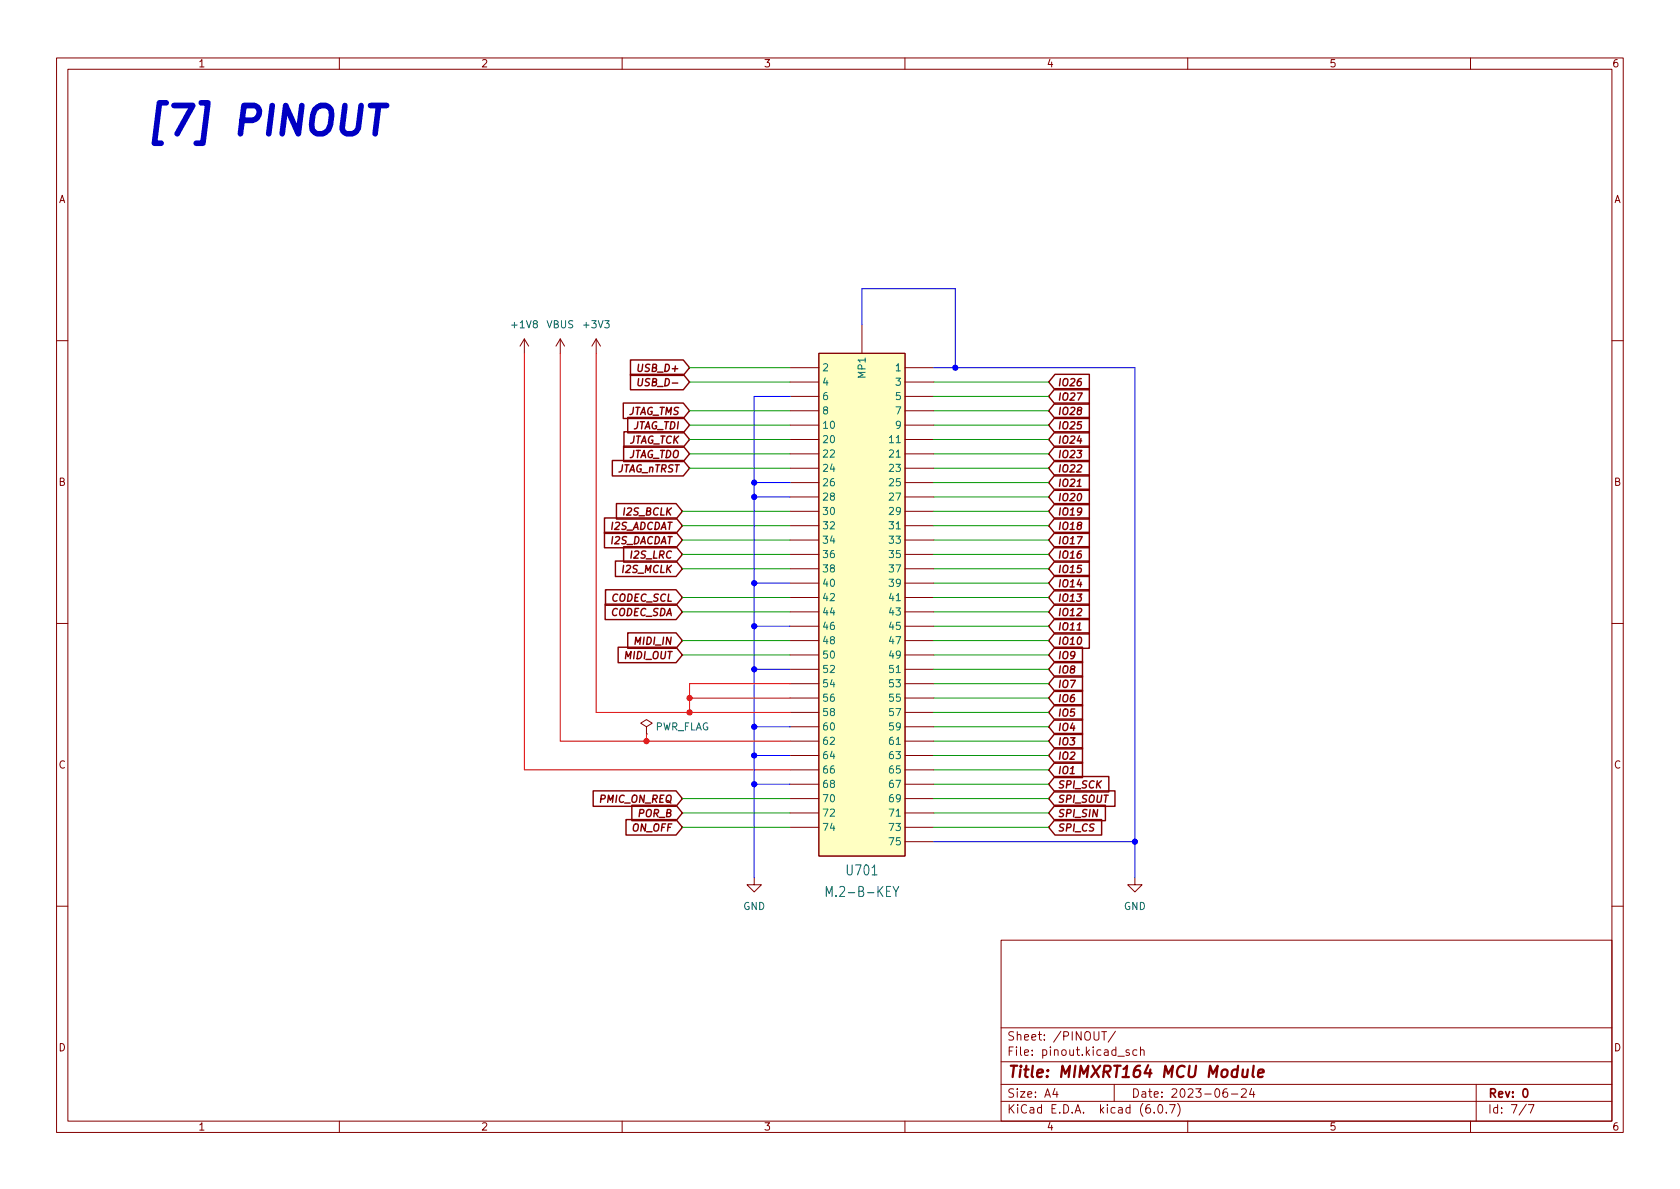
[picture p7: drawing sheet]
<svg xmlns="http://www.w3.org/2000/svg" width="297mm" height="210mm" viewBox="0 0 297 210" stroke-linecap="round" stroke-linejoin="round" font-family="sans-serif">
<g fill="none" stroke="#840000" stroke-width=".18">
<path d="M10 10.2h277v190.1h-277zM12 12.2h273v186.1h-273zM60 10.2v2M110 10.2v2M160 10.2v2M210 10.2v2M260 10.2v2M92.7 59.9l-.8 1.3M92.7 59.9v2.6M92.7 59.9l.8 1.3M99.1 59.9l-.8 1.3M99.1 59.9v2.6"/>
<path d="M99.1 59.9l.7 1.3M105.4 59.9l-.8 1.3M105.4 59.9v2.6M105.4 59.9l.8 1.3M152.4 57.4v5.1M10 60.2h2M139.7 65h5.1M139.7 75.2h5.1M139.7 77.7h5.1M139.7 67.6h5.1M139.7 70.1h5.1M139.7 72.6h5.1"/>
<path d="M144.8 62.5h15.2v88.9h-15.2zM160 65h5.1M160 75.2h5.1M160 77.7h5.1M160 67.6h5.1M160 70.1h5.1M160 72.6h5.1M285 60.2h2M139.7 80.3h5.1M139.7 82.8h5.1M139.7 85.3h5.1M139.7 87.9h5.1"/>
<path d="M139.7 90.4h5.1M139.7 93h5.1M139.7 95.5h5.1M139.7 98h5.1M160 80.3h5.1M160 82.8h5.1M160 85.3h5.1M160 87.9h5.1M160 90.4h5.1M160 93h5.1M160 95.5h5.1M160 98h5.1"/>
<path d="M10 110.2h2M139.7 100.6h5.1M139.7 103.1h5.1M139.7 105.7h5.1M139.7 108.2h5.1M139.7 110.7h5.1M139.7 113.3h5.1M139.7 115.8h5.1M139.7 118.4h5.1M160 100.6h5.1M160 103.1h5.1M160 105.7h5.1"/>
<path d="M160 108.2h5.1M160 110.7h5.1M160 113.3h5.1M160 115.8h5.1M160 118.4h5.1M285 110.2h2M114.3 128.5l1-.6-1-.7-1 .7 1 .6v1.3M114.3 129.8h.1M139.7 120.9h5.1M139.7 123.4h5.1M139.7 126h5.1M139.7 128.5h5.1"/>
<path d="M139.7 131.1h5.1M139.7 133.6h5.1M139.7 136.1h5.1M139.7 138.7h5.1M160 120.9h5.1M160 123.4h5.1M160 126h5.1M160 128.5h5.1M160 131.1h5.1M160 133.6h5.1M160 136.1h5.1M160 138.7h5.1"/>
<path d="M133.3 155.2v1.3h1.3l-1.3 1.2-1.2-1.2h1.2M139.7 141.2h5.1M139.7 143.8h5.1M139.7 146.3h5.1M160 141.2h5.1M160 143.8h5.1M160 146.3h5.1M160 148.8h5.1M200.7 155.2v1.3h1.2l-1.2 1.2-1.3-1.2h1.3M10 160.2h2M177 166.3h108v32h-108zM285 160.2h2"/>
<path d="M60 198.3v2M110 198.3v2M160 198.3v2M177 194.8h108M177 191.8h108M177 187.8h108M177 181.8h108M186.5 192.5l-.4 1h1M186.9 193v1M194.8 182.4h.8M195.2 182.4v1.5M197 191.8v3"/>
<path d="M197.2 182.4l-1.3 1.9M197.6 186.8h1.2M199.6 185.7l-.3-.1-.2 .2v.3l.5 .1v.4h-.5M201 185.7l-.4-.1-.3 .3v.4l.1 .3h.6M201.6 185.8l.3-.2 .3 .1 .1 .9M201.6 185.1v1.5M204.1 196.7v.1M204.9 195.4l.2-.1a.81 .81 0 0 1 .6 .7 .81 .81 0 0 1-.3 .8h-.2a.81 .81 0 0 1-.6-.6 .81 .81 0 0 1 .3-.8zM206.2 196.7v.1M206.8 195.3h1l-.7 1.5M208.2 195.1a1.72 1.72 0 0 1 0 2.3M210 198.3v2"/>
<path d="M216.9 192.5a.59 .59 0 0 0-.7 .7v.5l.2 .3h.4l.2-.1 .1-.5-.2-.2-.4-.1-.3 .3M217.7 193.5h1.2M219.5 192.7l.6-.2 .2 .2 .1 .3-1 1h1M221.3 192.5l-.4 1h1M221.6 193v1M260 198.3v2M261 191.8v6.5M269.9 195.3l-1.3 1.9M270.2 195.3h1l-.6 1.5"/>
</g>
<path d="M269.4 192.7l.2-.2a.8 .8 0 0 1 .5 .8 .8 .8 0 0 1-.5 .7l-.2-.1-.1-.4z" fill="none" stroke="#840000" stroke-width=".3"/>
<path d="M219.8 189.1l-.1 1.3a.57 .57 0 0 0 .8-.1M220.6 189.1l-.1 1.4M221.7 188.5l-.2 1.7 .2 .3M222.5 189.8l.9-.2v-.4l-.6-.1-.3 .3v1l.2 .1 .5-.1" fill="none" stroke="#840000" stroke-width=".4"/>
<path d="M144.8 62.5h15.2v88.9h-15.2z" fill="#ffffc2" stroke="#ffffc2" stroke-width=".18"/>
<path d="M146.1 158.5v-1.7l.5 1.2 .5-1.2v1.7M157.9 156.8l.5 .9 .5-.9M158.4 157.7v.8" fill="none" stroke="#006464" stroke-width=".18"/>
<g fill="none" stroke="#840000" stroke-width=".25">
<path d="M110.2 71.3h10.6l1.1 1.3-1.1 1.4h-10.6zM110.3 78.9h10.5l1.1 1.4-1.1 1.3h-10.5zM110.3 76.4h10.5l1.1 1.3-1.1 1.4h-10.5zM111 73.8h9.8l1.1 1.4-1.1 1.3h-9.8zM111.5 63.7h9.3l1.1 1.3-1.1 1.4h-9.3zM111.5 66.2h9.3l1.1 1.4-1.1 1.3h-9.3zM112.9 64.4l-.1 1 .2 .3 .4-.1 .1-.2 .1-1M112.9 67l-.1 1 .2 .2h.4l.1-.2 .1-1M186.5 78.9h6.1v2.7h-6.1l-1.1-1.3zM186.5 76.4h6.1v2.7h-6.1l-1.1-1.4zM186.5 66.2h6.1v2.7h-6.1l-1.1-1.3zM186.5 71.3h6.1v2.7h-6.1l-1.1-1.4z"/>
<path d="M186.5 68.7h6.1v2.8h-6.1l-1.1-1.4zM186.5 73.8h6.1v2.7h-6.1l-1.1-1.3zM106.9 94.1h12.6l1.1 1.4-1.1 1.4h-12.6zM106.9 91.6h12.6l1.1 1.4-1.1 1.3h-12.6zM108.3 81.4h12.5l1.1 1.4-1.1 1.4h-12.5zM108.8 99.2h10.7l1.1 1.4-1.1 1.3h-10.7zM109 89.1h10.5l1.1 1.3-1.1 1.4h-10.5zM110.3 96.7h9.2l1.1 1.3-1.1 1.4h-9.2zM186.5 94.1h6.1v2.8h-6.1l-1.1-1.4zM186.5 99.2h6.1v2.7h-6.1l-1.1-1.3zM186.5 96.7h6.1v2.7h-6.1l-1.1-1.4zM186.5 81.4h6.1v2.8h-6.1l-1.1-1.4z"/>
<path d="M186.5 89.1h6.1v2.7h-6.1l-1.1-1.4zM186.5 91.6h6.1v2.7h-6.1l-1.1-1.3zM186.5 84h6.1v2.7h-6.1l-1.1-1.4zM186.5 86.5h6.1v2.7h-6.1l-1.1-1.3zM107 106.8h12.5l1.1 1.4-1.1 1.4h-12.5zM107.1 104.3h12.4l1.1 1.4-1.1 1.3h-12.4zM109.3 114.5h10.2l1.1 1.3-1.1 1.4h-10.2zM111 111.9h8.5l1.1 1.4-1.1 1.3h-8.5zM186.5 119.5h4.9v2.8h-4.9l-1.1-1.4zM186.5 117h4.9v2.7h-4.9l-1.1-1.3zM186.5 106.8h6.1v2.8h-6.1l-1.1-1.4zM186.5 104.3h6.1v2.7h-6.1l-1.1-1.3z"/>
<path d="M186.5 101.8h6.1v2.7h-6.1l-1.1-1.4zM186.5 109.4h6.1v2.7h-6.1l-1.1-1.4zM186.5 111.9h6.1v2.7h-6.1l-1.1-1.3zM186.5 114.5h4.9v2.7h-4.9l-1.1-1.4zM104.9 139.9h14.6l1.1 1.3-1.1 1.4h-14.6zM186.5 124.6h4.9v2.7h-4.9l-1.1-1.3zM186.5 129.7h4.9v2.7h-4.9l-1.1-1.3zM186.5 127.2h4.9v2.7h-4.9l-1.1-1.4zM186.5 134.8h4.9v2.7h-4.9l-1.1-1.4zM186.5 139.9h10.6v2.7h-10.6l-1.1-1.4zM186.5 132.2h4.9v2.8h-4.9l-1.1-1.4zM186.5 137.3h9.5v2.7h-9.5l-1.1-1.3z"/>
<path d="M186.5 122.1h4.9v2.7h-4.9l-1.1-1.4zM110.7 144.9h8.8l1.1 1.4-1.1 1.4h-8.8zM111.7 142.4h7.8l1.1 1.4-1.1 1.3h-7.8zM186.5 142.4h8.9v2.7h-8.9l-1.1-1.3zM186.5 144.9h8.3v2.8h-8.3l-1.1-1.4z"/>
</g>
<path d="M65.5 18.7h2.9M66.9 18.7l-.6 5" fill="none" stroke="#0000c2" stroke-width="1"/>
<g fill="none" stroke="#009600" stroke-width=".18">
<path d="M121.9 77.7h17.8M121.9 72.6h17.8M121.9 75.2h17.8M121.9 65h17.8M121.9 67.6h17.8M165.1 77.7h20.3M165.1 72.6h20.3M165.1 75.2h20.3M165.1 67.6h20.3M165.1 70.1h20.3M120.6 90.4h19.1M120.6 93h19.1"/>
<path d="M120.6 95.5h19.1M120.6 98h19.1M121.9 80.3h17.8M121.9 82.8h17.8M165.1 90.4h20.3M165.1 93h20.3M165.1 95.5h20.3M165.1 80.3h20.3M165.1 82.8h20.3M165.1 98h20.3M165.1 85.3h20.3M165.1 87.9h20.3"/>
<path d="M120.6 100.6h19.1M120.6 113.3h19.1M120.6 115.8h19.1M120.6 105.7h19.1M120.6 108.2h19.1M165.1 100.6h20.3M165.1 113.3h20.3M165.1 115.8h20.3M165.1 105.7h20.3M165.1 108.2h20.3M165.1 103.1h20.3M165.1 110.7h20.3"/>
<path d="M165.1 118.4h20.3M165.1 123.4h20.3M165.1 126h20.3M165.1 131.1h20.3M165.1 133.6h20.3M165.1 138.7h20.3M165.1 136.1h20.3M165.1 128.5h20.3M165.1 120.9h20.3M120.6 141.2h19.1M120.6 143.8h19.1M120.6 146.3h19.1"/>
<path d="M165.1 141.2h20.3M165.1 143.8h20.3M165.1 146.3h20.3"/>
</g>
<path d="M152.4 57.4v-6.4h16.5v14M139.7 70.1h-6.4v85.1M165.1 65h35.6v90.2M133.3 85.3h6.4M133.3 87.9h6.4M133.3 110.7h6.4M133.3 118.4h6.4M133.3 103.1h6.4M133.3 133.6h6.4M133.3 138.7h6.4M133.3 128.5h6.4M165.1 148.8h35.6" fill="none" stroke="#00f" stroke-width=".18"/>
<path d="M92.7 62.5v73.6h47M99.1 62.5v68.6h40.6M105.4 62.5v63.5h34.3M114.3 129.8v1.3M121.9 123.4h17.8M139.7 120.9h-17.8v5.1" fill="none" stroke="#f00" stroke-width=".18"/>
<g fill="#f00" stroke="#f00" stroke-width=".18">
<circle cx="114.3" cy="131.1" r=".46"/>
<circle cx="121.9" cy="126" r=".46"/>
<circle cx="121.9" cy="123.4" r=".46"/>
</g>
<g fill="#00f" stroke="#00f" stroke-width=".18">
<circle cx="133.3" cy="118.4" r=".46"/>
<circle cx="133.3" cy="87.9" r=".46"/>
<circle cx="133.3" cy="103.1" r=".46"/>
<circle cx="168.9" cy="65" r=".46"/>
<circle cx="133.3" cy="133.6" r=".46"/>
<circle cx="133.3" cy="128.5" r=".46"/>
<circle cx="133.3" cy="138.7" r=".46"/>
<circle cx="200.7" cy="148.8" r=".46"/>
<circle cx="133.3" cy="85.3" r=".46"/>
<circle cx="133.3" cy="110.7" r=".46"/>
</g>
<text font-size="7" fill="#0000c2" x="25.4" y="23.9">[7] PINOUT</text>
<text font-size="2.8" fill="#840000" x="178" y="190.6">Title: MIMXRT164 MCU Module</text>
<g font-size="2.5" fill="#006464">
<text x="149.9" y="154.8">U701</text>
<text x="147" y="158.6">M.2-B-KEY</text>
</g>
<g font-size="2.1" fill="#840000">
<text x="178" y="184">Sheet: /PINOUT/</text>
<text x="178" y="186.7">File: pinout.kicad_sch</text>
<text x="178" y="196.9">KiCad E.D.A. kicad (6.0.7)</text>
<text x="178" y="194.1">Size: A4</text>
<text x="200" y="194.1">Date: 2023-06-24</text>
<text x="263" y="194.1">Rev: 0</text>
<text x="263" y="196.9">Id: 7/7</text>
</g>
<g font-size="1.8" fill="#840000">
<text x="35" y="11.9">1</text>
<text x="85" y="11.9">2</text>
<text x="135" y="11.9">3</text>
<text x="185" y="11.9">4</text>
<text x="235" y="11.9">5</text>
<text x="285" y="11.9">6</text>
<text x="10.3" y="35.9">A</text>
<text x="285.3" y="35.9">A</text>
<text x="113.5" y="65.7">USB_D+</text>
<text x="113.9" y="68.3">USB_D-</text>
<text x="186.8" y="68.3">IO26</text>
<text x="186.8" y="70.8">IO27</text>
<text x="111.1" y="73.4">JTAG_TMS</text>
<text x="111.9" y="75.9">JTAG_TDI</text>
<text x="186.8" y="73.4">IO28</text>
<text x="186.8" y="75.9">IO25</text>
<text x="109.1" y="83.5">JTAG_nTRST</text>
<text x="111.1" y="81">JTAG_TDO</text>
<text x="111.2" y="78.4">JTAG_TCK</text>
<text x="186.8" y="81">IO23</text>
<text x="186.8" y="78.4">IO24</text>
<text x="186.8" y="83.5">IO22</text>
<text x="10.3" y="85.9">B</text>
<text x="186.8" y="86.1">IO21</text>
<text x="186.8" y="88.6">IO20</text>
<text x="285.3" y="85.9">B</text>
<text x="108.1" y="93.7">I2S_ADCDAT</text>
<text x="110.7" y="91.1">I2S_BCLK</text>
<text x="186.8" y="91.1">IO19</text>
<text x="186.8" y="93.7">IO18</text>
<text x="108.1" y="96.2">I2S_DACDAT</text>
<text x="110.5" y="101.3">I2S_MCLK</text>
<text x="111.9" y="98.8">I2S_LRC</text>
<text x="186.8" y="96.2">IO17</text>
<text x="186.8" y="101.3">IO15</text>
<text x="186.8" y="98.8">IO16</text>
<text x="108.3" y="106.4">CODEC_SCL</text>
<text x="186.8" y="106.4">IO13</text>
<text x="186.8" y="103.8">IO14</text>
<text x="108.1" y="108.9">CODEC_SDA</text>
<text x="186.8" y="108.9">IO12</text>
<text x="186.8" y="111.5">IO11</text>
<text x="110.8" y="116.5">MIDI_OUT</text>
<text x="112.7" y="114">MIDI_IN</text>
<text x="186.8" y="119.1">IO8</text>
<text x="186.8" y="114">IO10</text>
<text x="186.8" y="116.5">IO9</text>
<text x="186.8" y="121.6">IO7</text>
<text x="186.8" y="124.2">IO6</text>
<text x="186.8" y="126.7">IO5</text>
<text x="186.8" y="131.8">IO3</text>
<text x="186.8" y="129.2">IO4</text>
<text x="10.3" y="135.9">C</text>
<text x="186.8" y="136.9">IO1</text>
<text x="186.8" y="134.3">IO2</text>
<text x="285.3" y="135.9">C</text>
<text x="106.3" y="141.9">PMIC_ON_REQ</text>
<text x="186.8" y="141.9">SPI_SOUT</text>
<text x="186.8" y="139.4">SPI_SCK</text>
<text x="112" y="147">ON_OFF</text>
<text x="113.1" y="144.5">POR_B</text>
<text x="186.8" y="144.5">SPI_SIN</text>
<text x="186.8" y="147">SPI_CS</text>
<text x="10.3" y="185.9">D</text>
<text x="285.3" y="185.9">D</text>
<text x="35" y="199.9">1</text>
<text x="85" y="199.9">2</text>
<text x="135" y="199.9">3</text>
<text x="185" y="199.9">4</text>
<text x="235" y="199.9">5</text>
<text x="285" y="199.9">6</text>
</g>
<g font-size="1.8" fill="#006464">
<text x="90.6" y="58">+1V8</text>
<text x="96.6" y="58">VBUS</text>
<text x="103.3" y="58">+3V3</text>
<text x="145.3" y="65.7">2</text>
<text x="158.5" y="65.7">1</text>
<text x="145.3" y="68.2">4</text>
<text x="145.3" y="70.7">6</text>
<text x="153" y="66.6" transform="rotate(-90 153 66.6)">MP1</text>
<text x="158.5" y="68.2">3</text>
<text x="158.5" y="70.7">5</text>
<text x="145.3" y="75.8">10</text>
<text x="145.3" y="73.3">8</text>
<text x="158.5" y="73.3">7</text>
<text x="158.5" y="75.8">9</text>
<text x="145.3" y="78.4">20</text>
<text x="145.3" y="80.9">22</text>
<text x="145.3" y="83.4">24</text>
<text x="157.5" y="78.4">11</text>
<text x="157.5" y="80.9">21</text>
<text x="157.5" y="83.4">23</text>
<text x="145.3" y="86">26</text>
<text x="145.3" y="88.5">28</text>
<text x="157.5" y="86">25</text>
<text x="157.5" y="88.5">27</text>
<text x="145.3" y="91.1">30</text>
<text x="145.3" y="93.6">32</text>
<text x="157.5" y="91.1">29</text>
<text x="157.5" y="93.6">31</text>
<text x="145.3" y="96.1">34</text>
<text x="145.3" y="98.7">36</text>
<text x="145.3" y="101.2">38</text>
<text x="157.5" y="96.1">33</text>
<text x="157.5" y="98.7">35</text>
<text x="157.5" y="101.2">37</text>
<text x="145.3" y="103.8">40</text>
<text x="145.3" y="106.3">42</text>
<text x="157.5" y="103.8">39</text>
<text x="157.5" y="106.3">41</text>
<text x="145.3" y="108.8">44</text>
<text x="145.3" y="111.4">46</text>
<text x="145.3" y="113.9">48</text>
<text x="157.5" y="108.8">43</text>
<text x="157.5" y="111.4">45</text>
<text x="157.5" y="113.9">47</text>
<text x="145.3" y="116.5">50</text>
<text x="145.3" y="119">52</text>
<text x="157.5" y="116.5">49</text>
<text x="157.5" y="119">51</text>
<text x="145.3" y="121.5">54</text>
<text x="145.3" y="124.1">56</text>
<text x="157.5" y="121.5">53</text>
<text x="157.5" y="124.1">55</text>
<text x="115.7" y="129.2">PWR_FLAG</text>
<text x="145.3" y="126.6">58</text>
<text x="145.3" y="129.2">60</text>
<text x="145.3" y="131.7">62</text>
<text x="157.5" y="126.6">57</text>
<text x="157.5" y="129.2">59</text>
<text x="157.5" y="131.7">61</text>
<text x="145.3" y="134.2">64</text>
<text x="145.3" y="136.8">66</text>
<text x="157.5" y="134.2">63</text>
<text x="157.5" y="136.8">65</text>
<text x="145.3" y="139.3">68</text>
<text x="145.3" y="141.9">70</text>
<text x="157.5" y="139.3">67</text>
<text x="157.5" y="141.9">69</text>
<text x="145.3" y="144.4">72</text>
<text x="145.3" y="146.9">74</text>
<text x="157.5" y="144.4">71</text>
<text x="157.5" y="146.9">73</text>
<text x="157.5" y="149.5">75</text>
<text x="131.4" y="160.9">GND</text>
<text x="198.7" y="160.9">GND</text>
</g>
</svg>
